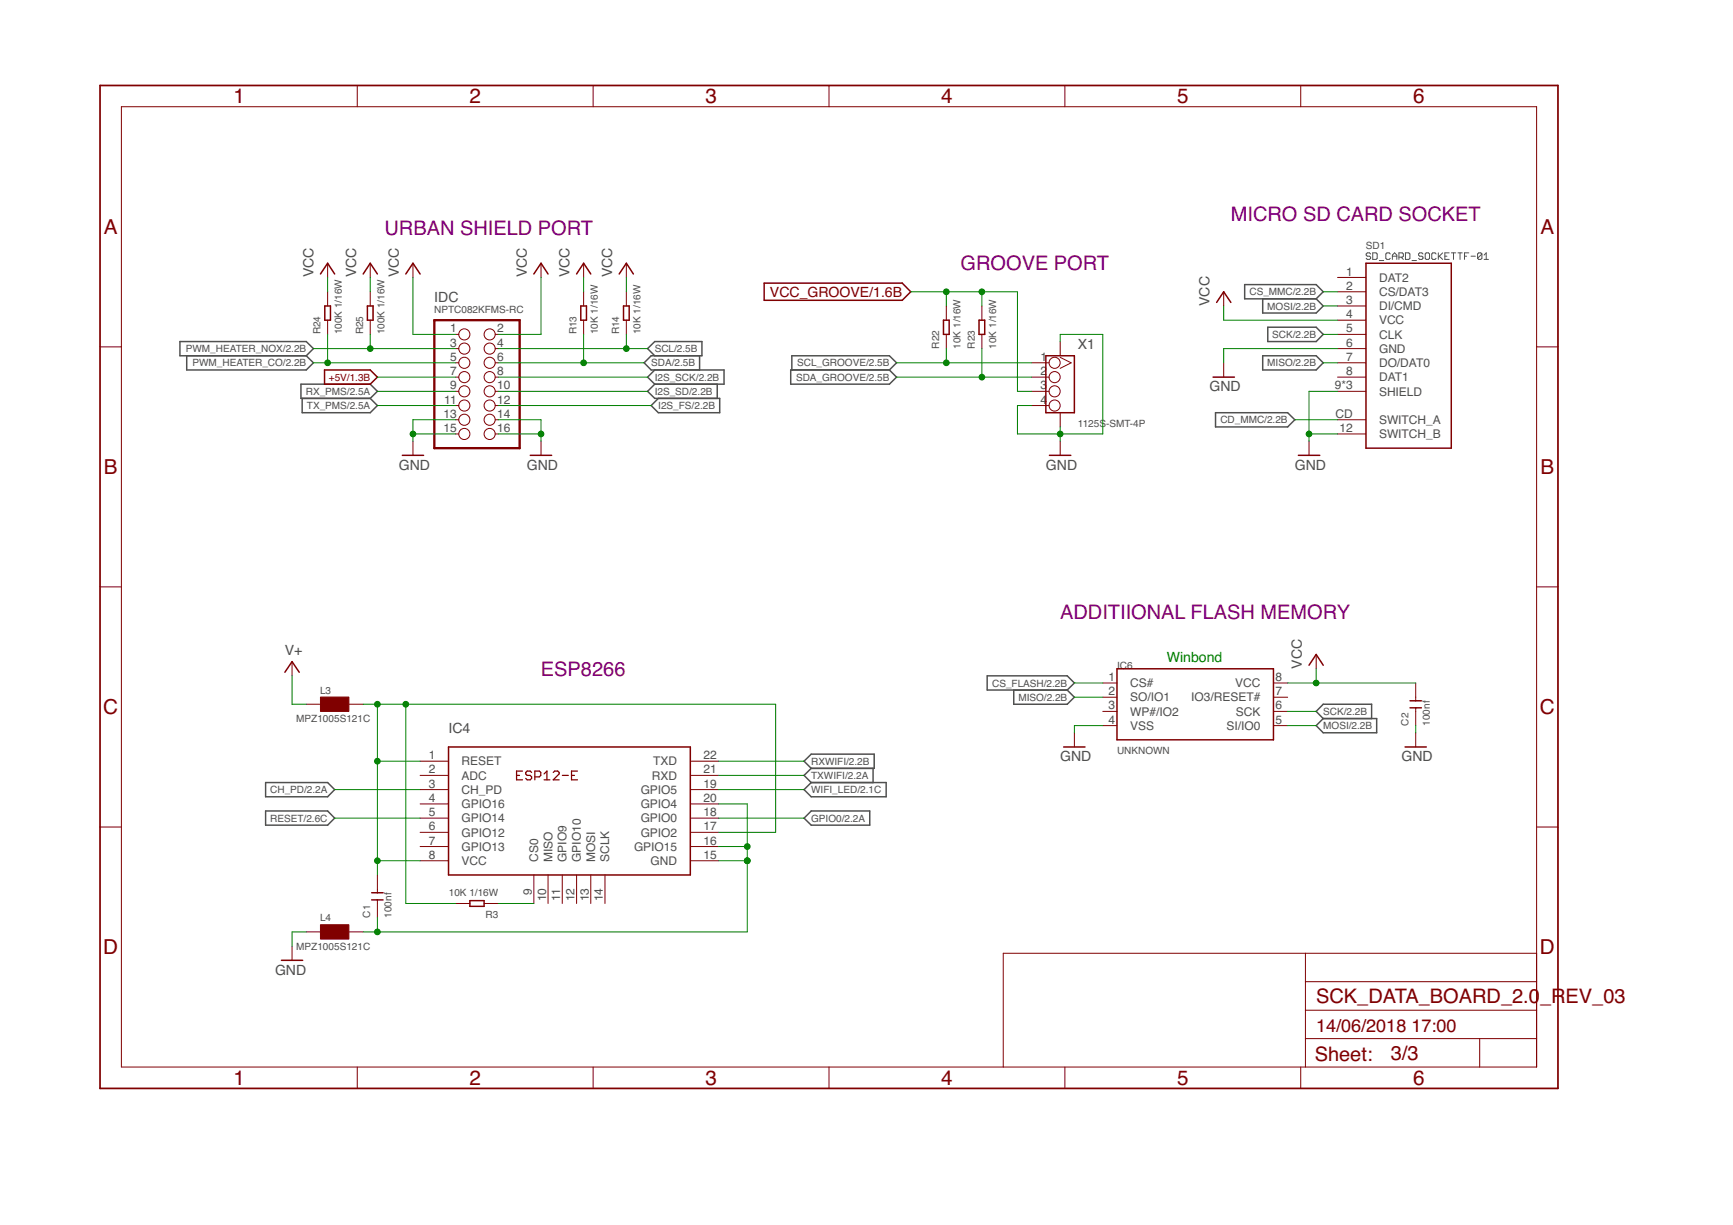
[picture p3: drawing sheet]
<svg xmlns="http://www.w3.org/2000/svg" width="297mm" height="210mm" viewBox="0 0 297 210" stroke-linecap="round" stroke-linejoin="round" font-family="sans-serif">
<g fill="none" stroke="#505050" stroke-width=".17">
<path d="M234.9 43.5l-.2-.2h-.3l-.2 .4 .2 .2h.3l.2 .2v.2l-.2 .1h-.3l-.2-.1M235.3 43.3h.6l.2 .2v.8l-.2 .1h-.6zM236.4 44.6h.8M238.3 43.5l-.2-.2h-.4l-.2 .2v.8l.2 .1h.4l.2-.1M238.7 43.9h.7M238.7 44.4v-.7l.3-.4 .4 .4v.7M239.8 44.1h.5l.2-.2v-.4l-.2-.2h-.5v1.1M240.2 44.1l.3 .3M240.9 43.3h.6l.2 .2v.8l-.2 .1h-.6zM242 44.6h.8M243.9 43.5l-.2-.2h-.4l-.2 .4 .2 .2h.4l.2 .2v.2l-.2 .1h-.4l-.2-.1M244.5 43.3h.3l.2 .2v.8l-.2 .1h-.3l-.2-.1v-.8z"/>
<path d="M246.1 43.5l-.1-.2h-.4l-.2 .2v.8l.2 .1h.4l.1-.1M246.5 43.3v1.1M246.7 43.9l.6 .5M247.3 43.3l-.8 .8M247.6 43.9h.4M248.4 43.3h-.8v1.1h.8M248.8 43.3h.7M249.1 43.3v1.1M249.9 43.3h.7M250.3 43.3v1.1M251 43.9h.4M251.8 43.3h-.8v1.1"/>
<path d="M252.1 43.9h.8M254 43.5l-.2-.2h-.4l-.1 .2v.8M254 43.5v.8l-.2 .1h-.4l-.1-.1M254 43.5l-.7 .8M254.4 44.4h.7M254.4 43.7l.3-.4v1.1"/>
</g>
<g fill="none" stroke="#505050" stroke-width=".25">
<path d="M30.8 58.5h21.7l1.2 1.2-1.2 1.3h-21.7zM213.3 48.8h12.3l1.2 1.2-1.2 1.2h-12.3zM216.4 51.2v2.4h9.2l1.2-1.2-1.2-1.2M217.3 56.1h8.3l1.2 1.2-1.2 1.2h-8.3zM32 61v2.4h20.5l1.2-1.2-1.2-1.2M51.6 65.8h11.9l1.2 1.3-1.2 1.2h-11.9zM51.8 68.3v2.4h11.7l1.2-1.2-1.2-1.2M112.2 61l-1.2-1.3 1.2-1.2h8.1v2.5h-8.7l-1.2 1.2 1.2 1.2h12.5v2.4h-11.9M112.2 65.8l-1.2 1.3 1.2 1.2h11.2v2.4h-10.6l-1.2-1.2 1.2-1.2M112.2 63.4l-1.2 1.2 1.2 1.2M119.9 61v2.4M122.9 65.8v2.5"/>
<path d="M135.5 63.4h16.9l1.3 1.2-1.3 1.2h-16.9zM135.7 63.4v-2.4h16.7l1.3 1.2-1.3 1.2M208.3 70.7h12.4l1.2 1.2-1.2 1.3h-12.4zM216.4 61h9.2l1.2 1.2-1.2 1.2h-9.2zM169.2 115.8h13.7l1.2 1.2-1.2 1.2h-13.7zM173.8 118.2v2.5h9.1l1.2-1.2-1.2-1.3M45.5 134.1h10.7l1.2 1.2-1.2 1.2h-10.7zM45.5 139h10.7l1.2 1.2-1.2 1.2h-10.7zM137.8 130.4l1.2-1.2h10.8v2.5h-10.8zM137.8 135.3l1.2-1.2h12.9v2.4h-12.9zM139 131.7l-1.2 1.2 1.2 1.2M149.6 131.7v2.4"/>
<path d="M225.6 124.3l1.2-1.2h9.2v2.5h-9.2zM226.8 123.1l-1.2-1.2 1.2-1.2h8.3v2.4M137.8 140.2l1.2-1.2h10.1v2.4h-10.1z"/>
</g>
<g fill="none" stroke="#800000" stroke-width=".25">
<path d="M54.9 46.9l1.3-1.8 1.2 1.8M55.7 52.4h.9v2.5h-.9zM62.3 46.9l1.2-1.8 1.2 1.8M63 52.4h.9v2.5h-.9zM69.6 46.9l1.2-1.8 1.2 1.8M91.5 46.9l1.2-1.8 1.2 1.8M98.8 46.9l1.2-1.8 1.3 1.8M99.5 52.4h1v2.5h-1zM106.1 46.9l1.3-1.8 1.2 1.8M106.9 52.4h.9v2.5h-.9zM131 48.5h23.6l1.5 1.5-1.5 1.5h-23.6zM161.7 54.9h1v2.4h-1z"/>
<path d="M167.8 54.9h1v2.4h-1zM208.5 51.8l1.2-1.8 1.3 1.8M234.1 45.1h14.7v31.7h-14.7zM55.6 63.4h7.9l1.2 1.2-1.2 1.2h-7.9zM69 78h3.6M90.9 78h3.7M179.3 61h4.8v9.7h-4.8zM179.9 78h3.6M207.9 64.6h3.7M222.5 78h3.7M48.8 115.2l1.3-1.8 1.2 1.8M191.5 114.6h26.8v12.2h-26.8z"/>
<path d="M224.4 114l1.2-1.9 1.2 1.9M76.9 128h41.4v21.9h-41.4zM182.3 128h3.7M240.8 128h3.7M241.7 121.3h1.9M241.7 120.1h1.9M63.7 154.2h2M63.7 153h2M80.5 154.3h2.5v1h-2.5zM48.2 164.5h3.7"/>
</g>
<g fill="none" stroke="#800000" stroke-width=".17">
<path d="M20.8 18.3h242.6v164.5h-242.6zM61.2 14.6v3.7M101.7 14.6v3.7M142.1 14.6v3.7M182.5 14.6v3.7M222.9 14.6v3.7M17.1 59.4h3.7M56.2 45.1v2.4M56.2 50v2.4M56.2 54.9v2.4M63.5 45.1v2.4M63.5 50v2.4"/>
<path d="M63.5 54.9v2.4M70.8 45.1v2.4M78.1 59.7h.5M78.1 57.3h.5M84.9 59.7h.5M84.9 57.3h.5M92.7 45.1v2.4M100 45.1v2.4M100 50v2.4M100 54.9v2.4M107.4 45.1v2.4M107.4 50v2.4"/>
<path d="M107.4 54.9v2.4M162.2 52.4v2.5M162.2 57.3v2.4M168.3 52.4v2.5M168.3 57.3v2.4M181.7 58.5v2.5M209.7 50v2.4M229.3 50h4.8M229.3 52.4h4.8M229.3 59.7h4.8M229.3 54.9h4.8M229.3 57.3h4.8"/>
<path d="M229.3 47.5h4.8M263.4 59.4h3.6M70.8 75.6v2.4M78.1 71.9h.5M78.1 62.2h.5M78.1 67.1h.5M78.1 74.4h.5M78.1 64.6h.5M78.1 69.5h.5M84.9 71.9h.5M84.9 62.2h.5M84.9 67.1h.5"/>
<path d="M84.9 74.4h.5M84.9 64.6h.5M84.9 69.5h.5M92.7 75.6v2.4M176.8 62.2h3M176.8 67.1h3M176.8 64.6h3M176.8 69.5h3M181.7 61.2l1.9 1-1.9 .9M181.7 70.7v2.5M181.7 75.6v2.4M209.7 62.2v2.4"/>
<path d="M224.4 75.6v2.4M229.3 71.9h4.8M229.3 62.2h4.8M229.3 67.1h4.8M229.3 74.4h4.8M229.3 64.6h4.8M17.1 100.6h3.7M50.1 113.4v2.4M189 119.5h2.5M189 117h2.5M218.3 119.5h2.4M218.3 117h2.4"/>
<path d="M225.6 112.1v2.5M242.7 117v3.1M263.4 100.6h3.6M52.5 120.7h2.4M59.8 120.7h2.5M72 132.9h4.9M72 135.3h4.9M72 137.8h4.9M72 130.4h4.9M118.3 132.9h4.9M118.3 135.3h4.9M118.3 137.8h4.9"/>
<path d="M118.3 130.4h4.9M184.1 125.6v2.4M189 121.9h2.5M189 124.3h2.5M218.3 121.9h2.4M218.3 124.3h2.4M242.7 121.3v3M242.7 125.6v2.4M17.1 141.7h3.7M52.5 159.7h2.4M59.8 159.7h2.5M64.7 149.9v3.1"/>
<path d="M64.7 154.2v3M72 147.5h4.9M72 140.2h4.9M72 142.6h4.9M72 145.1h4.9M78.1 154.8h2.4M83 154.8h2.4M91.5 149.9v4.9M93.9 149.9v4.9M96.4 149.9v4.9M98.8 149.9v4.9M101.3 149.9v4.9"/>
<path d="M103.7 149.9v4.9M118.3 147.5h4.9M118.3 140.2h4.9M118.3 142.6h4.9M118.3 145.1h4.9M263.4 141.7h3.6M50.1 162.1v2.4M223.8 178h39.6M223.8 163.3v19.5M223.8 173.1h39.6M223.8 168.2h39.6M253.6 178v4.8"/>
<path d="M263.4 163.3h-91.4v19.5M61.2 182.8v3.7M101.7 182.8v3.7M142.1 182.8v3.7M182.5 182.8v3.7M222.9 182.8v3.7"/>
<circle cx="79.6" cy="57.3" r=".95"/>
<circle cx="79.6" cy="59.7" r=".95"/>
<circle cx="83.9" cy="57.3" r=".95"/>
<circle cx="83.9" cy="59.7" r=".95"/>
<circle cx="79.6" cy="62.2" r=".95"/>
<circle cx="79.6" cy="69.5" r=".95"/>
<circle cx="79.6" cy="67.1" r=".95"/>
<circle cx="79.6" cy="74.4" r=".95"/>
<circle cx="79.6" cy="64.6" r=".95"/>
<circle cx="79.6" cy="71.9" r=".95"/>
<circle cx="83.9" cy="64.6" r=".95"/>
<circle cx="83.9" cy="69.5" r=".95"/>
<circle cx="83.9" cy="71.9" r=".95"/>
<circle cx="83.9" cy="62.2" r=".95"/>
<circle cx="83.9" cy="67.1" r=".95"/>
<circle cx="83.9" cy="74.4" r=".95"/>
<circle cx="180.8" cy="67.1" r=".95"/>
<circle cx="180.8" cy="62.2" r=".95"/>
<circle cx="180.8" cy="69.5" r=".95"/>
<circle cx="180.8" cy="64.6" r=".95"/>
</g>
<g fill="#800000" stroke="#800000" stroke-width=".17">
<path d="M54.9 119.4h4.9v2.5h-4.9z"/>
<path d="M54.9 158.5h4.9v2.4h-4.9z"/>
</g>
<path d="M17.1 14.6h249.9v171.9h-249.9z" fill="none" stroke="#800000" stroke-width=".3"/>
<path d="M88.5 132.9h.5M89.6 132.1h-1.1v1.5h1.1M91.1 132.4l-.2-.3h-.5l-.3 .3v.2l.3 .3h.5l.2 .2v.3l-.2 .2h-.5l-.3-.2M91.7 133.1h.7l.3-.2v-.5l-.3-.3h-.7v1.5M93.3 133.6h1M93.3 132.6l.4-.5v1.5M94.8 132.4l.3-.3h.5l.2 .3v.2l-1 1h1M96.4 132.9h1M98 132.9h.5M99 132.1h-1v1.5h1" fill="none" stroke="#800000" stroke-width=".21"/>
<path d="M74.4 54.9h14.7v21.9h-14.7z" fill="none" stroke="#800000" stroke-width=".4"/>
<g fill="none" stroke="#008000" stroke-width=".17">
<path d="M53.7 59.7h24.4M56.2 47.5v2.5M56.2 57.3v4.9M63.5 47.5v2.5M63.5 57.3v2.4M70.8 47.5v9.8h7.3M85.4 59.7h25.6M92.7 47.5v9.8h-7.3M100 47.5v2.5M100 57.3v4.9M107.4 47.5v2.5M107.4 57.3v2.4"/>
<path d="M156.1 50h18.3v17.1h2.4M162.2 50v2.4M162.2 59.7v2.5M168.3 50v2.4M168.3 59.7v4.9M181.7 58.5v-1.2h7.3v17.1h-14.6v-4.9h2.4M209.7 52.4v2.5h19.6M226.8 57.3h2.5M226.8 52.4h2.5M226.8 50h2.5M229.3 59.7h-19.6v2.5M53.7 62.2h24.4"/>
<path d="M64.7 67.1h13.4M64.7 69.5h13.4M64.7 64.6h13.4M70.8 74.4h7.3M78.1 71.9h-7.3v3.7M85.4 74.4h7.3M85.4 67.1h25.6M85.4 71.9h7.3v3.7M85.4 69.5h26.2M85.4 62.2h25M85.4 64.6h25.6M153.7 62.2h23.1"/>
<path d="M153.7 64.6h23.1M181.7 73.2v2.4M221.9 71.9h7.4M224.4 74.4h4.9M226.8 62.2h2.5M229.3 67.1h-4.9v8.5M50.1 115.8v4.9h2.4M184.1 117h4.9M184.1 119.5h4.9M220.7 117h22M225.6 114.6v2.4M57.4 135.3h14.6"/>
<path d="M62.3 120.7h70.6v21.9h-9.7M64.7 130.4h7.3M64.7 120.7v29.2M69.6 120.7v34.1h8.5M123.2 137.8h4.9v21.9h-65.8M123.2 132.9h14.6M123.2 130.4h14.6M123.2 135.3h14.6M189 124.3h-4.9v1.3M220.7 124.3h4.9M220.7 121.9h4.9M242.7 124.3v1.3"/>
<path d="M52.5 159.7h-2.4v2.4M57.4 140.2h14.6M64.7 157.2v2.5M64.7 147.5h7.3M85.4 154.8h6.1M123.2 140.2h14.6M123.2 145.1h4.9M123.2 147.5h4.9"/>
</g>
<g fill="#008000" stroke="#008000" stroke-width=".17">
<circle cx="224.4" cy="74.4" r=".49"/>
<circle cx="92.7" cy="74.4" r=".49"/>
<circle cx="181.7" cy="74.4" r=".49"/>
<circle cx="70.8" cy="74.4" r=".49"/>
<circle cx="225.6" cy="117" r=".49"/>
<circle cx="64.7" cy="159.7" r=".49"/>
<circle cx="128.1" cy="147.5" r=".49"/>
<circle cx="128.1" cy="145.1" r=".49"/>
<circle cx="64.7" cy="147.5" r=".49"/>
<circle cx="64.7" cy="120.7" r=".49"/>
<circle cx="64.7" cy="130.4" r=".49"/>
<circle cx="69.6" cy="120.7" r=".49"/>
<circle cx="100" cy="62.2" r=".49"/>
<circle cx="107.4" cy="59.7" r=".49"/>
<circle cx="63.5" cy="59.7" r=".49"/>
<circle cx="56.2" cy="62.2" r=".49"/>
<circle cx="168.3" cy="50" r=".49"/>
<circle cx="162.2" cy="50" r=".49"/>
<circle cx="168.3" cy="64.6" r=".49"/>
<circle cx="162.2" cy="62.2" r=".49"/>
</g>
<g font-size="3.5" fill="#800000">
<text x="40" y="17.7">1</text>
<text x="80.5" y="17.7">2</text>
<text x="120.9" y="17.7">3</text>
<text x="161.3" y="17.7">4</text>
<text x="201.8" y="17.7">5</text>
<text x="242.2" y="17.7">6</text>
<text x="17.8" y="40.1">A</text>
<text x="264" y="40.1">A</text>
<text x="17.8" y="81.3">B</text>
<text x="264" y="81.3">B</text>
<text x="17.7" y="122.4">C</text>
<text x="263.9" y="122.4">C</text>
<text x="17.7" y="163.5">D</text>
<text x="263.9" y="163.5">D</text>
<text x="40" y="185.9">1</text>
<text x="80.5" y="185.9">2</text>
<text x="120.9" y="185.9">3</text>
<text x="161.3" y="185.9">4</text>
<text x="201.8" y="185.9">5</text>
<text x="242.2" y="185.9">6</text>
</g>
<g font-size="3.4" fill="#800080">
<text x="65.9" y="40.2">URBAN SHIELD PORT</text>
<text x="211" y="37.8">MICRO SD CARD SOCKET</text>
<text x="164.6" y="46.3">GROOVE PORT</text>
<text x="181.7" y="106.1">ADDITIIONAL FLASH MEMORY</text>
<text x="92.7" y="115.8">ESP8266</text>
</g>
<g font-size="3.4" fill="#800000">
<text x="225.6" y="171.9">SCK_DATA_BOARD_2.0</text>
<text x="264" y="171.9">_REV_03</text>
<text x="225.3" y="181.7">Sheet:</text>
<text x="238.4" y="181.6">3/3</text>
</g>
<g font-size="3.1" fill="#800000">
<text x="225.6" y="176.7">14/06/2018</text>
<text x="241.9" y="176.7">17:00</text>
</g>
<g font-size="2.4" fill="#505050">
<text x="53.7" y="47.5" transform="rotate(-90 53.7 47.5)">VCC</text>
<text x="61" y="47.5" transform="rotate(-90 61 47.5)">VCC</text>
<text x="68.3" y="47.5" transform="rotate(-90 68.3 47.5)">VCC</text>
<text x="90.3" y="47.5" transform="rotate(-90 90.3 47.5)">VCC</text>
<text x="97.6" y="47.5" transform="rotate(-90 97.6 47.5)">VCC</text>
<text x="104.9" y="47.5" transform="rotate(-90 104.9 47.5)">VCC</text>
<text x="74.4" y="51.8">IDC</text>
<text x="207.3" y="52.4" transform="rotate(-90 207.3 52.4)">VCC</text>
<text x="184.8" y="59.7">X1</text>
<text x="207.3" y="67.1">GND</text>
<text x="68.3" y="80.5">GND</text>
<text x="90.3" y="80.5">GND</text>
<text x="179.3" y="80.5">GND</text>
<text x="221.9" y="80.5">GND</text>
<text x="48.8" y="112.1">V+</text>
<text x="223.2" y="114.6" transform="rotate(-90 223.2 114.6)">VCC</text>
<text x="76.9" y="125.6">IC4</text>
<text x="181.7" y="130.4">GND</text>
<text x="240.2" y="130.4">GND</text>
<text x="47.1" y="167">GND</text>
</g>
<text font-size="2.4" fill="#800000" x="132" y="50.8">VCC_GROOVE/1.6B</text>
<text font-size="2.4" fill="#008000" x="200" y="113.4">Winbond</text>
<g font-size="2.1" fill="#505050">
<text x="230.7" y="47.2">1</text>
<text x="230.7" y="49.6">2</text>
<text x="230.7" y="52.1">3</text>
<text x="236.4" y="50.7">CS/DAT3</text>
<text x="236.4" y="53.2">DI/CMD</text>
<text x="236.4" y="48.3">DAT2</text>
<text x="77.1" y="57">1</text>
<text x="77.1" y="59.4">3</text>
<text x="85.2" y="57">2</text>
<text x="85.2" y="59.4">4</text>
<text x="230.7" y="59.4">6</text>
<text x="230.7" y="54.5">4</text>
<text x="230.7" y="57">5</text>
<text x="236.4" y="55.6">VCC</text>
<text x="236.4" y="58">CLK</text>
<text x="77.1" y="61.8">5</text>
<text x="77.1" y="64.3">7</text>
<text x="85.2" y="61.8">6</text>
<text x="85.2" y="64.3">8</text>
<text x="178.3" y="61.8">1</text>
<text x="178.3" y="64.3">2</text>
<text x="230.7" y="61.8">7</text>
<text x="230.7" y="64.3">8</text>
<text x="236.4" y="60.5">GND</text>
<text x="236.4" y="62.9">DO/DAT0</text>
<text x="236.4" y="65.3">DAT1</text>
<text x="76" y="71.6">13</text>
<text x="76.2" y="69.1">11</text>
<text x="77.1" y="66.7">9</text>
<text x="85.2" y="66.7">10</text>
<text x="85.2" y="69.1">12</text>
<text x="85.2" y="71.6">14</text>
<text x="178.3" y="66.7">3</text>
<text x="178.3" y="69.1">4</text>
<text x="228.8" y="66.7">9*3</text>
<text x="228.9" y="71.6">CD</text>
<text x="236.4" y="67.8">SHIELD</text>
<text x="76" y="74">15</text>
<text x="85.2" y="74">16</text>
<text x="229.6" y="74">12</text>
<text x="236.4" y="72.7">SWITCH_A</text>
<text x="236.4" y="75.1">SWITCH_B</text>
<text x="190" y="119.1">2</text>
<text x="190" y="116.7">1</text>
<text x="193.7" y="117.8">CS#</text>
<text x="211.7" y="117.8">VCC</text>
<text x="218.6" y="116.7">8</text>
<text x="218.6" y="119.1">7</text>
<text x="190" y="121.6">3</text>
<text x="190" y="124">4</text>
<text x="193.7" y="122.6">WP#/IO2</text>
<text x="193.7" y="120.2">SO/IO1</text>
<text x="193.7" y="125.1">VSS</text>
<text x="204.2" y="120.2">IO3/RESET#</text>
<text x="210.2" y="125.1">SI/IO0</text>
<text x="211.8" y="122.6">SCK</text>
<text x="218.6" y="121.6">6</text>
<text x="218.6" y="124">5</text>
<text x="73.5" y="130.1">1</text>
<text x="79.1" y="131.2">RESET</text>
<text x="112" y="131.2">TXD</text>
<text x="120.6" y="130.1">22</text>
<text x="73.5" y="132.5">2</text>
<text x="73.5" y="135">3</text>
<text x="73.5" y="137.4">4</text>
<text x="79.1" y="133.6">ADC</text>
<text x="79.1" y="136">CH_PD</text>
<text x="109.8" y="136">GPIO5</text>
<text x="111.7" y="133.6">RXD</text>
<text x="120.6" y="137.4">20</text>
<text x="120.6" y="135">19</text>
<text x="120.6" y="132.5">21</text>
<text x="73.5" y="142.3">6</text>
<text x="73.5" y="139.8">5</text>
<text x="79.1" y="143.4">GPIO12</text>
<text x="79.1" y="140.9">GPIO14</text>
<text x="79.1" y="138.5">GPIO16</text>
<text x="109.8" y="140.9">GPIO0</text>
<text x="109.8" y="143.3">GPIO2</text>
<text x="109.8" y="138.5">GPIO4</text>
<text x="120.6" y="139.8">18</text>
<text x="120.6" y="142.3">17</text>
<text x="73.5" y="144.7">7</text>
<text x="73.5" y="147.2">8</text>
<text x="79.1" y="145.8">GPIO13</text>
<text x="79.1" y="148.2">VCC</text>
<text x="92.2" y="147.7" transform="rotate(-90 92.2 147.7)">CS0</text>
<text x="94.7" y="147.7" transform="rotate(-90 94.7 147.7)">MISO</text>
<text x="97.1" y="147.7" transform="rotate(-90 97.1 147.7)">GPIO9</text>
<text x="99.5" y="147.7" transform="rotate(-90 99.5 147.7)">GPIO10</text>
<text x="102" y="147.7" transform="rotate(-90 102 147.7)">MOSI</text>
<text x="104.4" y="147.7" transform="rotate(-90 104.4 147.7)">SCLK</text>
<text x="108.7" y="145.8">GPIO15</text>
<text x="111.5" y="148.2">GND</text>
<text x="120.6" y="147.2">15</text>
<text x="120.6" y="144.7">16</text>
<text x="91.2" y="153.3" transform="rotate(-90 91.2 153.3)">9</text>
<text x="93.6" y="154.5" transform="rotate(-90 93.6 154.5)">10</text>
<text x="96" y="154.3" transform="rotate(-90 96 154.3)">11</text>
<text x="98.5" y="154.5" transform="rotate(-90 98.5 154.5)">12</text>
<text x="100.9" y="154.5" transform="rotate(-90 100.9 154.5)">13</text>
<text x="103.4" y="154.5" transform="rotate(-90 103.4 154.5)">14</text>
</g>
<g font-size="1.7" fill="#505050">
<text x="234.1" y="42.7">SD1</text>
<text x="74.4" y="53.6">NPTC082KFMS-RC</text>
<text x="214.2" y="50.6">CS_MMC/2.2B</text>
<text x="217.2" y="53">MOSI/2.2B</text>
<text x="54.9" y="57.3" transform="rotate(-90 54.9 57.3)">R24</text>
<text x="58.6" y="57.3" transform="rotate(-90 58.6 57.3)">100K 1/16W</text>
<text x="62.2" y="57.3" transform="rotate(-90 62.2 57.3)">R25</text>
<text x="65.9" y="57.3" transform="rotate(-90 65.9 57.3)">100K 1/16W</text>
<text x="98.8" y="57.3" transform="rotate(-90 98.8 57.3)">R13</text>
<text x="102.5" y="57.3" transform="rotate(-90 102.5 57.3)">10K 1/16W</text>
<text x="106.1" y="57.3" transform="rotate(-90 106.1 57.3)">R14</text>
<text x="109.8" y="57.3" transform="rotate(-90 109.8 57.3)">10K 1/16W</text>
<text x="161" y="59.7" transform="rotate(-90 161 59.7)">R22</text>
<text x="164.6" y="59.7" transform="rotate(-90 164.6 59.7)">10K 1/16W</text>
<text x="167.1" y="59.7" transform="rotate(-90 167.1 59.7)">R23</text>
<text x="170.7" y="59.7" transform="rotate(-90 170.7 59.7)">10K 1/16W</text>
<text x="218.1" y="57.9">SCK/2.2B</text>
<text x="31.9" y="60.3">PWM_HEATER_NOX/2.2B</text>
<text x="33" y="62.8">PWM_HEATER_CO/2.2B</text>
<text x="111.6" y="62.8">SDA/2.5B</text>
<text x="112.2" y="60.3">SCL/2.5B</text>
<text x="112.2" y="65.2">I2S_SCK/2.2B</text>
<text x="136.4" y="65.2">SDA_GROOVE/2.5B</text>
<text x="136.6" y="62.8">SCL_GROOVE/2.5B</text>
<text x="217.2" y="62.8">MISO/2.2B</text>
<text x="52.4" y="67.7">RX_PMS/2.5A</text>
<text x="52.6" y="70.1">TX_PMS/2.5A</text>
<text x="112.2" y="67.7">I2S_SD/2.2B</text>
<text x="112.8" y="70.1">I2S_FS/2.2B</text>
<text x="184.8" y="73.1">1125S-SMT-4P</text>
<text x="209.2" y="72.5">CD_MMC/2.2B</text>
<text x="54.9" y="118.9">L3</text>
<text x="170.1" y="117.6">CS_FLASH/2.2B</text>
<text x="191.5" y="114.6">IC6</text>
<text x="50.8" y="123.7">MPZ1005S121C</text>
<text x="174.5" y="120.1">MISO/2.2B</text>
<text x="226.8" y="124.9">MOSI/2.2B</text>
<text x="226.8" y="122.5">SCK/2.2B</text>
<text x="241.4" y="124.3" transform="rotate(-90 241.4 124.3)">C2</text>
<text x="245.1" y="124.3" transform="rotate(-90 245.1 124.3)">100nf</text>
<text x="139" y="131">RXWIFI/2.2B</text>
<text x="191.5" y="129.2">UNKNOWN</text>
<text x="46.3" y="135.9">CH_PD/2.2A</text>
<text x="139" y="133.5">TXWIFI/2.2A</text>
<text x="139" y="135.9">WIFI_LED/2.1C</text>
<text x="46.3" y="140.8">RESET/2.6C</text>
<text x="139" y="140.8">GPIO0/2.2A</text>
<text x="76.9" y="153.6">10K 1/16W</text>
<text x="54.9" y="157.9">L4</text>
<text x="63.5" y="157.2" transform="rotate(-90 63.5 157.2)">C1</text>
<text x="67.1" y="157.2" transform="rotate(-90 67.1 157.2)">100nf</text>
<text x="83.2" y="157.3">R3</text>
<text x="50.8" y="162.7">MPZ1005S121C</text>
</g>
<text font-size="1.7" fill="#800000" x="56.4" y="65.2">+5V/1.3B</text>
</svg>
